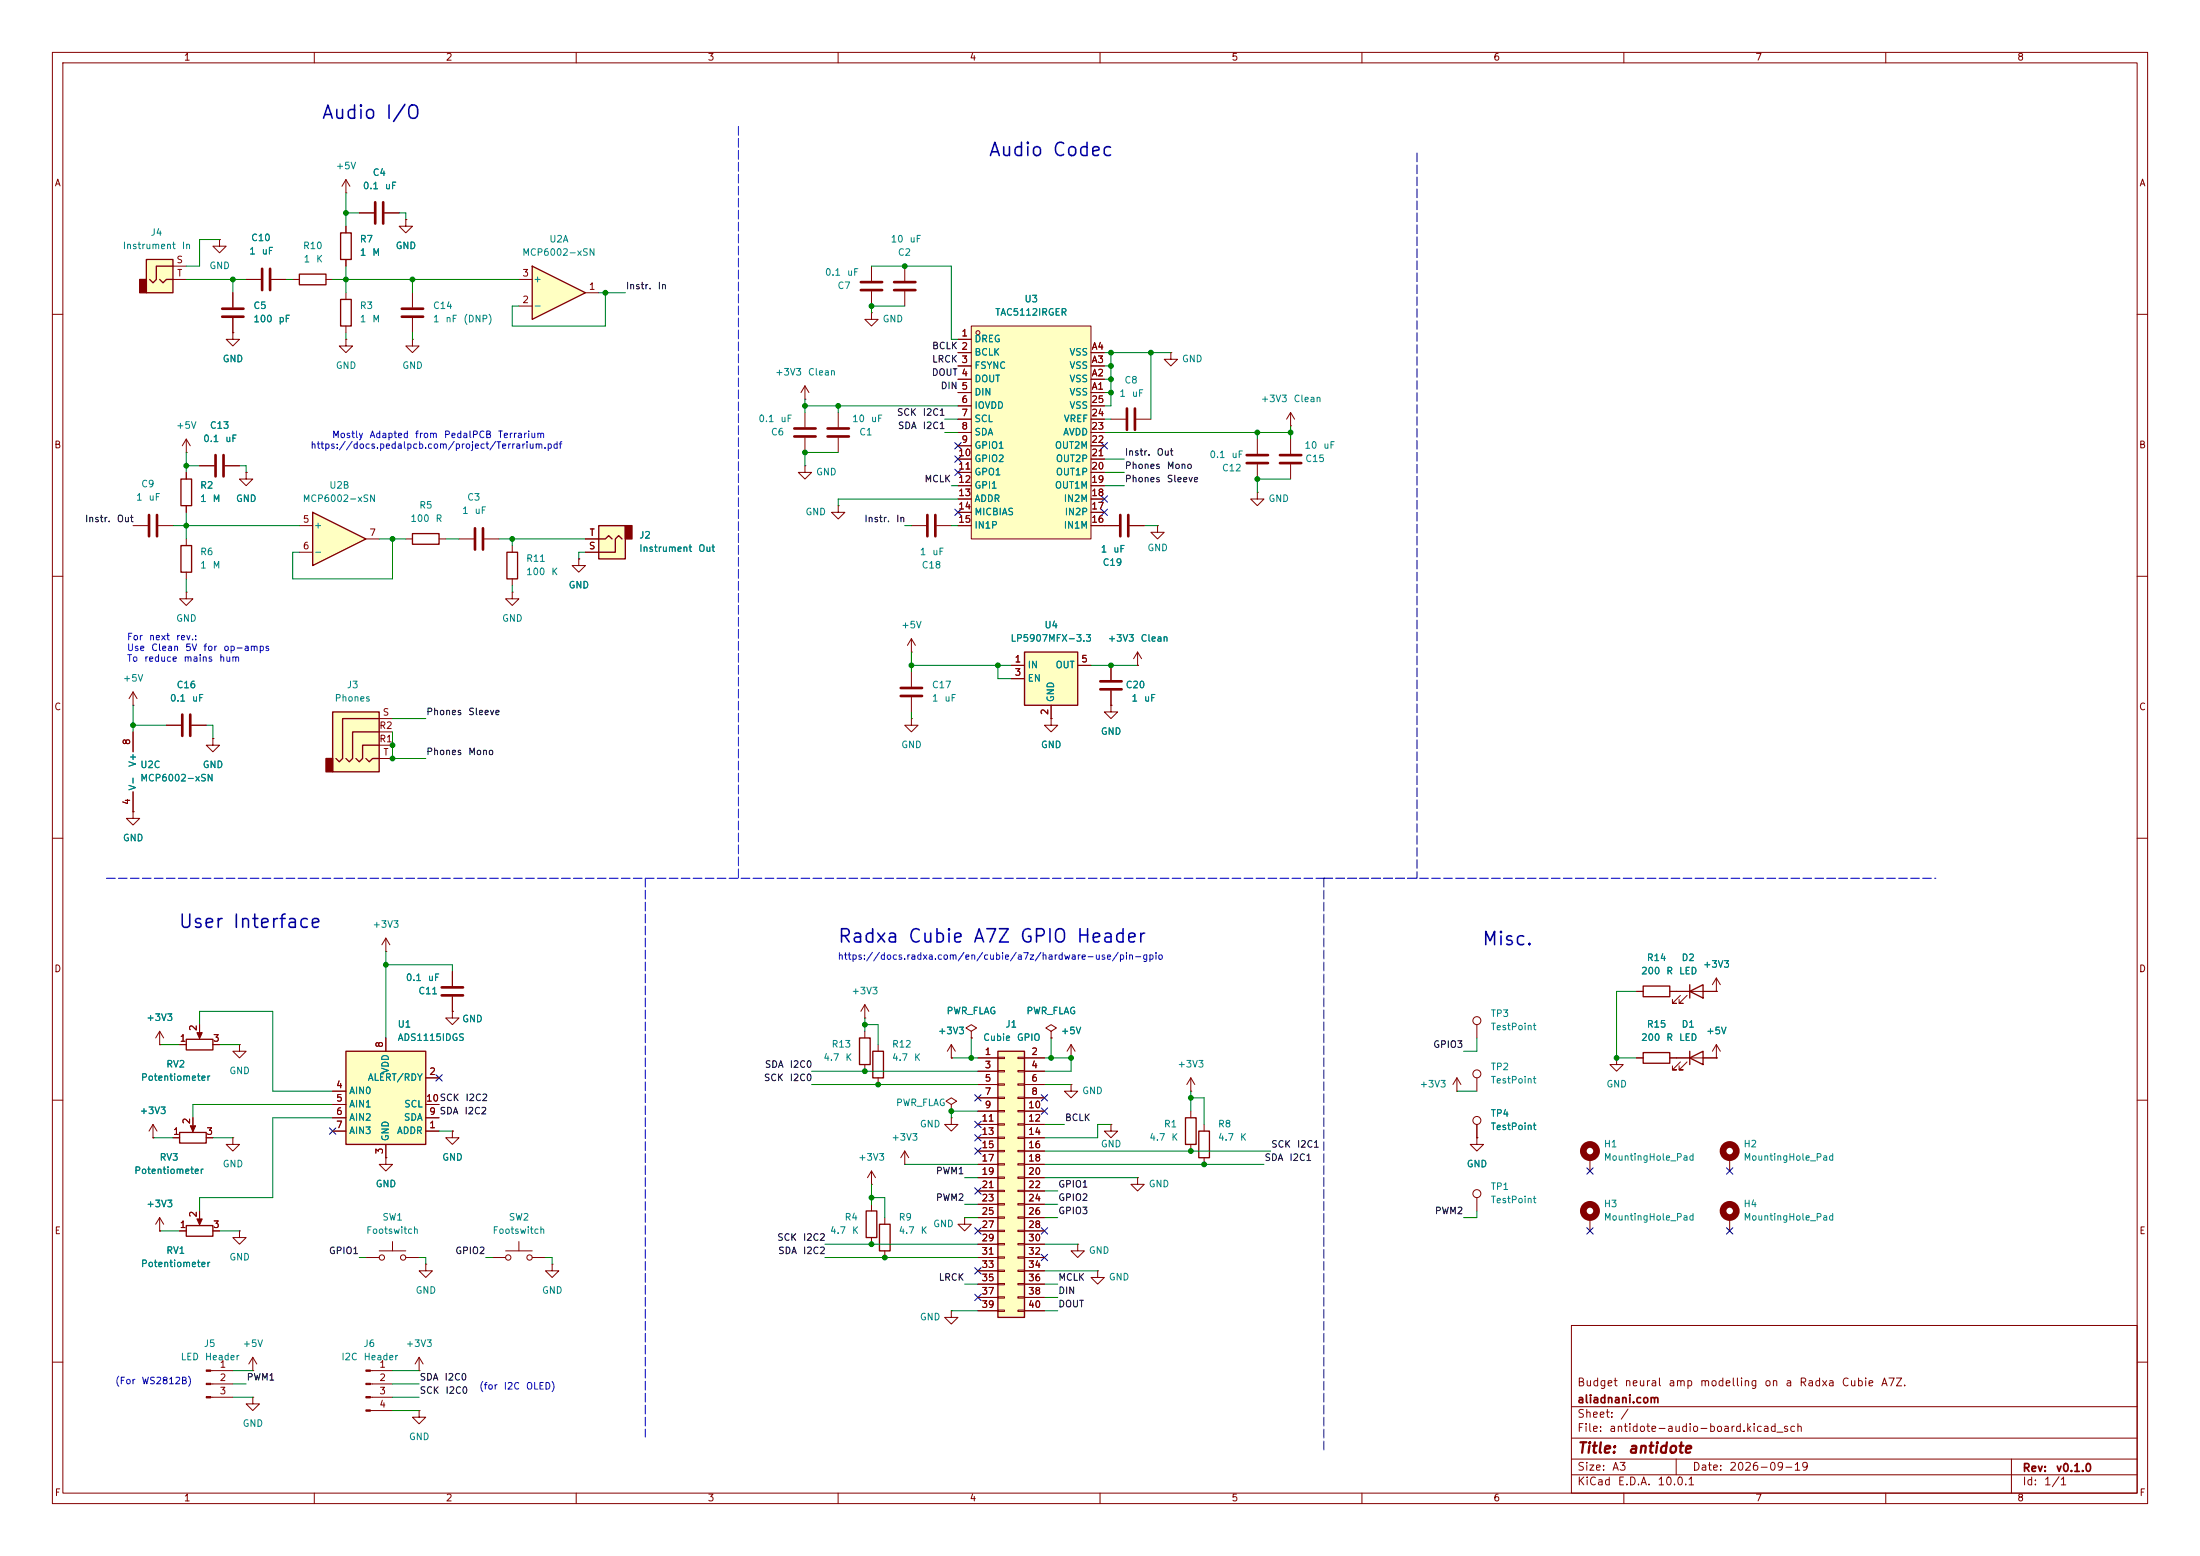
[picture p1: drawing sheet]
<svg xmlns="http://www.w3.org/2000/svg" width="420mm" height="297mm" viewBox="0 0 420 297" stroke-linecap="round" stroke-linejoin="round" font-family="sans-serif">
<g fill="none" stroke="#840000" stroke-width=".19">
<path d="M10 10h400v277h-400zM12 12h396v273h-396zM60 10v2M110 10v2M160 10v2M210 10v2M260 10v2M310 10v2M360 10v2M68.6 40.6h2.8M73.4 40.6h2.8M166.4 59.7v1.3h1.2l-1.2 1.2-1.3-1.2h1.3"/>
<path d="M166.4 59.7h.1M10 60h2M223.5 67.3v1.3h1.3l-1.3 1.3-1.3-1.3h1.3M223.5 67.3h.1M408 60h2M10 110h2M408 110h2M10 160h2M408 160h2M281.9 195.6v2.5M10 210h2M181.6 213.4v1.2h-1.3l1.3 1.3 1.3-1.3h-1.3"/>
<path d="M181.6 213.4h.1M281.9 205.7v2.6M408 210h2M166.4 226.1h.1M166.4 223.5l-.8 1.3M166.4 223.5l.7 1.3M166.4 223.5v2.6M300 253h108v32h-108zM10 260h2M300 278.5h108M300 274.5h108M300 268.5h108"/>
<path d="M320 278.5v3M384 278.5v6.5M408 260h2M60 285v2M110 285v2M160 285v2M210 285v2M260 285v2M300 281.5h108M310 285v2M360 285v2"/>
<circle cx="281.9" cy="194.8" r=".76"/>
<circle cx="281.9" cy="205" r=".76"/>
</g>
<path d="M71.6 38.6v4.1M73.2 38.6v4.1" fill="none" stroke="#840000" stroke-width=".51"/>
<path d="M185.4 62.2h22.9v40.7h-22.9z" fill="#ffffc2"/>
<g fill="none" stroke="#840000" stroke-width=".19">
<path d="M182.9 64.8h2.5M182.9 67.3h2.5M182.9 69.9h2.5M182.9 72.4h2.5M182.9 74.9h2.5M182.9 77.5h2.5M185.4 62.2h22.9v40.7h-22.9zM208.3 67.3h2.5M208.3 69.9h2.5M208.3 72.4h2.5M208.3 74.9h2.5M208.3 77.5h2.5"/>
<path d="M182.9 80h2.5M182.9 82.6h2.5M182.9 85.1h2.5M182.9 87.6h2.5M182.9 90.2h2.5M182.9 92.7h2.5M182.9 95.3h2.5M182.9 97.8h2.5M208.3 80h2.5M208.3 82.6h2.5M208.3 85.1h2.5M208.3 87.6h2.5"/>
<path d="M208.3 90.2h2.5M208.3 92.7h2.5M208.3 95.3h2.5M208.3 97.8h2.5M240 94v1.3h1.3l-1.3 1.2-1.2-1.2h1.2M240 94h.1M182.9 100.3h2.5M208.3 100.3h2.5M181.6 199.4l-.8 1.3M181.6 199.4l.8 1.3M181.6 199.4v2.5M204.5 199.4l-.8 1.3"/>
<path d="M204.5 199.4l.7 1.3M204.5 199.4v2.5M181.6 201.9h.1M204.5 201.9h.1M227.3 208.3h.1M227.3 205.7l-.7 1.3M227.3 205.7l.8 1.3M227.3 205.7v2.6"/>
<circle cx="186.7" cy="63.5" r=".38"/>
</g>
<path d="M190.5 200.7h5.1v50.8h-5.1z" fill="#ffffc2"/>
<path d="M164.1 198.1h2v5.1h-2zM166.6 200.7h2.1v5h-2.1zM190.5 200.7h5.1v50.8h-5.1zM165.4 231.1h2v5.1h-2zM167.9 233.7h2v5.1h-2z" fill="none" stroke="#840000" stroke-width=".25"/>
<g fill="none" stroke="#840000" stroke-width=".19">
<path d="M246.4 78.7v2.6M246.4 78.7l-.8 1.3M246.4 78.7l.7 1.3M212.1 80h2.8M216.9 80h2.8M246.4 81.3h.1M246.4 83.8v2.8M246.4 88.6v2.8M210.8 100.3h2.8M215.6 100.3h2.8M221 100.3v1.3h-1.3l1.3 1.3 1.2-1.3h-1.2M221 100.3h.1"/>
<path d="M25.4 139.7v3.8M212.1 134.6v1.3h1.3l-1.3 1.3-1.3-1.3h1.3M212.1 134.6h.1M212.1 127v2.8M212.1 131.8v2.8M217.2 127h.1M217.2 124.5l-.8 1.2M217.2 124.5l.7 1.2M217.2 124.5v2.5M25.4 154.9v1.3h1.3l-1.3 1.3-1.3-1.3h1.3M25.4 154.9h.1M25.4 151.1v3.8"/>
<path d="M40.6 141v1.2h1.3l-1.3 1.3-1.2-1.3h1.2M40.6 141h.1M73.7 179.1l-.8 1.2M73.7 179.1l.7 1.2M73.7 179.1v2.5M73.7 181.6h.1M86.4 193v1.3h1.2l-1.2 1.3-1.3-1.3h1.3M86.4 193h.1M86.4 185.4v2.8M86.4 190.2v2.8M165.1 194.3h.1M165.1 191.8l-.8 1.2"/>
<path d="M165.1 191.8l.8 1.2M165.1 191.8v2.5M165.1 196.9v1.2M167.6 199.4v1.3M165.1 203.2v1.3M167.6 205.7v1.3M186.7 201.9h3.8M186.7 204.5h3.8M186.7 207h3.8M186.7 209.6h3.8M186.7 212.1h3.8M186.7 214.6h3.8"/>
<path d="M186.7 217.2h3.8M186.7 219.7h3.8M190.5 201.8h1.3v.3h-1.3zM190.5 204.3h1.3v.3h-1.3zM190.5 206.9h1.3v.2h-1.3zM190.5 209.4h1.3v.3h-1.3zM190.5 212h1.3v.2h-1.3zM190.5 214.5h1.3v.3h-1.3zM190.5 217h1.3v.3h-1.3zM190.5 219.6h1.3v.2h-1.3zM194.3 201.8h1.3v.3h-1.3zM194.3 204.3h1.3v.3h-1.3z"/>
<path d="M194.3 206.9h1.3v.2h-1.3zM194.3 209.4h1.3v.3h-1.3zM194.3 212h1.3v.2h-1.3zM194.3 214.5h1.3v.3h-1.3zM194.3 217h1.3v.3h-1.3zM194.3 219.6h1.3v.2h-1.3zM195.6 201.9h3.8M195.6 204.5h3.8M195.6 207h3.8M195.6 209.6h3.8M195.6 212.1h3.8M195.6 214.6h3.8"/>
<path d="M195.6 217.2h3.8M195.6 219.7h3.8M166.4 229.9v1.2M166.4 236.2v1.3M168.9 232.4v1.3M168.9 238.8v1.2M184.1 232.4v1.3h-1.2l1.2 1.2 1.3-1.2h-1.3M184.1 232.4h.1M186.7 222.2h3.8M186.7 224.8h3.8M186.7 227.3h3.8M186.7 229.9h3.8"/>
<path d="M186.7 232.4h3.8M186.7 234.9h3.8M186.7 237.5h3.8M190.5 222.1h1.3v.3h-1.3zM190.5 224.7h1.3v.2h-1.3zM190.5 227.2h1.3v.3h-1.3zM190.5 229.7h1.3v.3h-1.3zM190.5 232.3h1.3v.2h-1.3zM190.5 234.8h1.3v.3h-1.3zM190.5 237.4h1.3v.2h-1.3zM190.5 239.9h1.3v.3h-1.3zM194.3 222.1h1.3v.3h-1.3z"/>
<path d="M194.3 224.7h1.3v.2h-1.3zM194.3 227.2h1.3v.3h-1.3zM194.3 229.7h1.3v.3h-1.3zM194.3 232.3h1.3v.2h-1.3zM194.3 234.8h1.3v.3h-1.3zM194.3 237.4h1.3v.2h-1.3zM194.3 239.9h1.3v.3h-1.3zM195.6 222.2h3.8M195.6 224.8h3.8M195.6 227.3h3.8M195.6 229.9h3.8M195.6 232.4h3.8"/>
<path d="M195.6 234.9h3.8M195.6 237.5h3.8M105.4 241.3v1.3h1.3l-1.3 1.2-1.3-1.2h1.3M105.4 241.3h.1M181.6 250.2v1.3h-1.3l1.3 1.2 1.3-1.2h-1.3M181.6 250.2h.1M186.7 240h3.8M186.7 242.6h3.8M186.7 245.1h3.8M186.7 247.6h3.8M186.7 250.2h3.8M190.5 242.4h1.3v.3h-1.3z"/>
<path d="M190.5 245h1.3v.2h-1.3zM190.5 247.5h1.3v.3h-1.3zM190.5 250.1h1.3v.2h-1.3zM194.3 242.4h1.3v.3h-1.3zM194.3 245h1.3v.2h-1.3zM194.3 247.5h1.3v.3h-1.3zM194.3 250.1h1.3v.2h-1.3zM195.6 240h3.8M195.6 242.6h3.8M195.6 245.1h3.8M195.6 247.6h3.8M195.6 250.2h3.8"/>
</g>
<path d="M215.1 78v4M216.7 78v4M213.9 98.3v4.1M215.4 98.3v4.1M244.3 88.4h4.1M244.3 86.9h4.1M210.1 130h4M210.1 131.6h4M84.3 190h4.1M84.3 188.5h4.1" fill="none" stroke="#840000" stroke-width=".51"/>
<path d="M66 200.7h15.3v17.7h-15.3z" fill="#ffffc2"/>
<path d="M35.6 198.4h5v2h-5zM34.3 216.2h5.1v2h-5.1zM66 200.7h15.3v17.7h-15.3zM35.6 233.9h5v2.1h-5z" fill="none" stroke="#840000" stroke-width=".25"/>
<g fill="none" stroke="#840000" stroke-width=".19">
<path d="M66 36.8h.1M66 34.3l-.7 1.3M66 34.3l.8 1.3M66 34.3v2.5M166.4 50.8v2.8M166.4 55.6v2.8M172.7 50.8v2.8M172.7 55.6v2.8M153.7 76.2h.1M153.7 73.7l-.8 1.2M153.7 73.7l.7 1.2M153.7 73.7v2.5"/>
<path d="M153.7 78.7v2.8M160 78.7v2.8M153.7 88.9v1.3h1.2l-1.2 1.2-1.3-1.2h1.3M153.7 88.9h.1M153.7 83.6v2.8M160 96.5v1.3h1.3l-1.3 1.3-1.3-1.3h1.3M160 96.5h.1M160 83.6v2.8M30.5 199.4h.1M30.5 196.9l-.8 1.2M30.5 196.9l.7 1.2M30.5 196.9v2.5"/>
<path d="M34.3 199.4h1.3M38.1 195.6v2.3M40.6 199.4h1.3M45.7 199.4v1.3h1.3l-1.3 1.2-1.3-1.2h1.3M45.7 199.4h.1M73.7 198.1v2.6M29.2 217.2h.1M29.2 214.6l-.8 1.3M29.2 214.6l.8 1.3M29.2 214.6v2.6M33 217.2h1.3M36.8 213.4v2.2"/>
<path d="M39.4 217.2h1.2M44.4 217.2v1.2h1.3l-1.3 1.3-1.2-1.3h1.2M44.4 217.2h.1M63.5 215.9h2.5M63.5 208.3h2.5M63.5 210.8h2.5M63.5 213.4h2.5M73.7 218.4v2.6M81.3 215.9h2.5M81.3 205.7h2.5M81.3 210.8h2.5M81.3 213.4h2.5"/>
<path d="M86.4 215.9v1.3h1.2l-1.2 1.2-1.3-1.2h1.3M86.4 215.9h.1M181.6 210.8l1-.6-1-.6-1 .6 1 .6v1.3M181.6 212.1h.1M308.6 201.9v1.3h1.3l-1.3 1.3-1.3-1.3h1.3M308.6 201.9h.1M30.5 234.9h.1M30.5 232.4v2.5M30.5 232.4l-.8 1.3M30.5 232.4l.7 1.3M34.3 234.9h1.3M38.1 231.1v2.3"/>
<path d="M40.6 234.9h1.3M45.7 234.9v1.3h1.3l-1.3 1.3-1.3-1.3h1.3M45.7 234.9h.1M72.4 238.8h5.1M73.7 221v1.2h1.2l-1.2 1.3-1.3-1.3h1.3M73.7 221h.1M74.9 237v1.8M96.5 238.8h5.1M99.1 237v1.8M48.3 259.1l-.8 1.2M48.3 259.1l.7 1.2M48.3 259.1v2.5"/>
<path d="M69.8 240h2.6M77.5 240h2.5M80 259.1l-.8 1.2M80 259.1l.8 1.2M80 259.1v2.5M81.3 241.3v1.3h1.2l-1.2 1.2-1.3-1.2h1.3M81.3 241.3h.1M94 240h2.5M101.6 240h2.5M40.2 261.6h4.2M40.2 264.2h4.2M40.2 266.7h4.2"/>
<path d="M48.3 261.6h.1M48.3 266.7v1.3h1.2l-1.2 1.2-1.3-1.2h1.3M48.3 266.7h.1M70.7 261.6h4.2M70.7 264.2h4.2M70.7 266.7h4.2M70.7 269.2h4.2M80 261.6h.1M80 269.2v1.3h1.3l-1.3 1.3-1.3-1.3h1.3M80 269.2h.1"/>
<circle cx="72.9" cy="240" r=".51"/>
<circle cx="77" cy="240" r=".51"/>
<circle cx="97" cy="240" r=".51"/>
<circle cx="101.1" cy="240" r=".51"/>
</g>
<g fill="#840000" stroke="#840000" stroke-width=".19">
<path d="M37.6 197.1h1l-.5 1.1z"/>
<path d="M69.8 261.5h.9v.2h-.9z"/>
<path d="M69.8 264h.9v.3h-.9z"/>
<path d="M69.8 266.6h.9v.2h-.9z"/>
<path d="M69.8 269.1h.9v.3h-.9z"/>
<path d="M39.4 261.5h.8v.2h-.8z"/>
<path d="M39.4 264h.8v.3h-.8z"/>
<path d="M39.4 266.6h.8v.2h-.8z"/>
<path d="M36.3 214.9h1l-.5 1.1z"/>
<path d="M37.6 232.7h1l-.5 1.1z"/>
</g>
<path d="M164.3 55.4h4.1M164.3 53.8h4.1M170.7 55.4h4.1M170.7 53.8h4.1M151.6 83.3h4.1M151.6 81.8h4.1M158 83.3h4.1M158 81.8h4.1" fill="none" stroke="#840000" stroke-width=".51"/>
<path d="M114.3 100.3h5.1v6.4h-5.1z" fill="#ffffc2"/>
<path d="M119.4 100.3h1.2v2.6h-1.2z" fill="#840000" stroke="#840000" stroke-width=".25"/>
<path d="M114.3 100.3h5.1v6.4h-5.1zM114.3 102.9h1.3l.6-.7 .6 .7M118.7 102.9l-.6-.7-.6 .7v2.5h-3.2" fill="none" stroke="#840000" stroke-width=".25"/>
<path d="M111.8 105.4h2.5M111.8 102.9h2.5" fill="none" stroke="#840000" stroke-width=".19"/>
<path d="M27.9 49.5h5.1v6.4h-5.1z" fill="#ffffc2"/>
<path d="M26.7 53.3h1.2v2.6h-1.2z" fill="#840000" stroke="#840000" stroke-width=".25"/>
<path d="M27.9 49.5h5.1v6.4h-5.1zM30.5 53.3l.6 .7 .6-.7h1.3M33 50.8h-3.2v2.5l-.6 .7-.6-.7M57.1 52.3h5.1v2.1h-5.1z" fill="none" stroke="#840000" stroke-width=".25"/>
<path d="M33 50.8h2.6M33 53.3h2.6M55.9 53.3h1.2M62.2 53.3h1.3" fill="none" stroke="#840000" stroke-width=".19"/>
<path d="M63.5 135.9h8.9v11.4h-8.9z" fill="#ffffc2"/>
<path d="M62.2 144.8h1.3v2.5h-1.3z" fill="#840000" stroke="#840000" stroke-width=".25"/>
<path d="M65 44.5h2.1v5h-2.1zM65 57.2h2.1v5h-2.1zM78.7 101.9h5.1v2h-5.1zM63.5 135.9h8.9v11.4h-8.9zM72.4 137.2h-7v7.6l-.6 .6-.7-.6M72.4 139.7h-5.1v5.1l-.6 .6-.7-.6M69.8 144.8l.7 .6 .6-.6h1.3M72.4 142.2h-3.2v2.6l-.6 .6-.7-.6" fill="none" stroke="#840000" stroke-width=".25"/>
<g fill="none" stroke="#840000" stroke-width=".19">
<path d="M66 43.2v1.3M66 49.5v1.3M66 55.9v1.3M77.5 41.9v1.3h1.2l-1.2 1.3-1.3-1.3h1.3M77.5 41.9h.1M66 62.2v1.3M77.5 102.9h1.2M83.8 102.9h1.3M87.6 102.9h2.8M92.5 102.9h2.7M72.4 139.7h2.5M72.4 137.2h2.5"/>
<path d="M72.4 142.2h2.5M72.4 144.8h2.5"/>
</g>
<path d="M90.7 100.8v4.1M92.2 100.8v4.1" fill="none" stroke="#840000" stroke-width=".51"/>
<path d="M101.6 50.8l10.2 5.1-10.2 5.1z" fill="#ffffc2"/>
<path d="M101.6 50.8l10.2 5.1-10.2 5.1zM96.8 105.4h2v5.1h-2z" fill="none" stroke="#840000" stroke-width=".25"/>
<g fill="none" stroke="#840000" stroke-width=".19">
<path d="M41.9 45.7v1.3h1.3l-1.3 1.3-1.3-1.3h1.3M41.9 45.7h.1M44.4 55.9v2.8M47 53.3h2.8M51.8 53.3h2.8M78.7 55.9v2.8M99.1 58.4h2.5M99.1 53.3h2.5M111.8 55.9h2.5M44.4 63.5v1.3h1.3l-1.3 1.2-1.2-1.2h1.2M44.4 63.5h.1M44.4 60.7v2.8"/>
<path d="M66 64.8v1.2h1.3l-1.3 1.3-1.2-1.3h1.2M66 64.8h.1M78.7 64.8v1.2h1.3l-1.3 1.3-1.2-1.3h1.2M78.7 64.8h.1M78.7 60.7v2.8M240 83.8v2.8M240 88.6v2.8M97.8 113v1.3h1.3l-1.3 1.3-1.3-1.3h1.3M97.8 113h.1M97.8 104.1v1.3M97.8 110.5v1.3M110.5 106.7v1.3h1.3l-1.3 1.2-1.3-1.2h1.3"/>
<path d="M110.5 106.7h.1M174 100.3h2.8M178.8 100.3h2.8M174 124.5h.1M174 121.9l-.8 1.3M174 121.9l.8 1.3M174 121.9v2.6M174 128.3v2.8M174 133.1v2.8M200.7 137.2v1.2h1.2l-1.2 1.3-1.3-1.3h1.3M200.7 137.2h.1M185.4 196.9l1-.7-1-.6-1 .6 1 .7v1.2"/>
<path d="M185.4 198.1h.1M200.7 196.9l1-.7-1-.6-1.1 .6 1.1 .7v1.2M200.7 198.1h.1M172.7 219.7l-.7 1.3M172.7 219.7l.8 1.3M172.7 219.7v2.5M172.7 222.2h.1M205.7 237.5v1.3h1.3l-1.3 1.2-1.2-1.2h1.2M205.7 237.5h.1M303.5 221v2.5M303.5 232.4v2.5M330.2 221v2.5"/>
<path d="M330.2 232.4v2.5M209.5 242.6v1.2h1.3l-1.3 1.3-1.2-1.3h1.2M209.5 242.6h.1"/>
</g>
<path d="M42.4 58.9h4.1M50 51.3v4.1M51.6 51.3v4.1M76.7 58.9h4.1M42.4 60.5h4.1M76.7 60.5h4.1M177 98.3v4.1M178.6 98.3v4.1M238 88.4h4.1M238 86.9h4.1M172 131.3h4M172 132.8h4" fill="none" stroke="#840000" stroke-width=".51"/>
<g fill="none" stroke="#840000" stroke-width="1.3">
<circle cx="303.5" cy="219.7" r="1.27"/>
<circle cx="330.2" cy="219.7" r="1.27"/>
<circle cx="303.5" cy="231.1" r="1.27"/>
<circle cx="330.2" cy="231.1" r="1.27"/>
</g>
<path d="M195.6 124.5h10.1v10.1h-10.1z" fill="#ffffc2"/>
<path d="M34.5 91.4h2.1v5.1h-2.1zM34.5 104.1h2.1v5.1h-2.1zM195.6 124.5h10.1v10.1h-10.1zM313.7 188.2h5.1v2h-5.1zM322.6 189.2l2.5-1.2v2.5zM322.6 188v2.5M226.3 213.4h2v5h-2zM228.9 215.9h2v5.1h-2zM313.7 200.9h5.1v2h-5.1zM322.6 201.9l2.5-1.2v2.5zM322.6 200.7v2.5" fill="none" stroke="#840000" stroke-width=".25"/>
<g fill="none" stroke="#840000" stroke-width=".19">
<path d="M35.6 86.4h.1M35.6 83.8l-.8 1.3M35.6 83.8l.7 1.3M35.6 83.8v2.6M35.6 90.2v1.2M35.6 96.5v1.3M38.1 88.9h2.8M42.9 88.9h2.8M47 90.2v1.2h1.3l-1.3 1.3-1.3-1.3h1.3M47 90.2h.1M25.4 100.3h2.8M30.2 100.3h2.8"/>
<path d="M35.6 113v1.3h1.2l-1.2 1.3-1.3-1.3h1.3M35.6 113h.1M35.6 102.9v1.2M35.6 109.2v1.3M31.7 138.4h2.8M36.6 138.4h2.8M174 137.2v1.2h1.3l-1.3 1.3-1.3-1.3h1.3M174 137.2h.1M193 127h2.6M193 129.5h2.6M200.7 134.6v2.6M205.7 127h2.6"/>
<path d="M312.4 189.2h1.3M318.8 189.2h8.9M320.8 190l-1.5 1.5h.7h-.7v-.7M322.1 190l-1.6 1.5h.8h-.8v-.7M327.7 189.2h.1M327.7 186.7l-.8 1.3M327.7 186.7l.7 1.3M327.7 186.7v2.5M327.7 199.4v2.5M327.7 199.4l-.8 1.3M327.7 199.4l.7 1.3M204.5 207v1.3h1.2l-1.2 1.3-1.3-1.3h1.3"/>
<path d="M204.5 207h.1M227.3 212.1v1.3M227.3 218.4v1.3M229.9 214.6v1.3M278.1 208.3h.1M278.1 205.7l-.7 1.3M278.1 205.7l.8 1.3M278.1 205.7v2.6M281.9 217.2v1.2h1.3l-1.3 1.3-1.2-1.3h1.2M281.9 217.2h.1M281.9 214.6v2.6M312.4 201.9h1.3"/>
<path d="M318.8 201.9h8.9M320.8 202.7l-1.5 1.5h.7h-.7v-.7M322.1 202.7l-1.6 1.5h.8h-.8v-.7M327.7 201.9h.1M217.2 224.8v1.3h1.2l-1.2 1.2-1.3-1.2h1.3M217.2 224.8h.1M229.9 221v1.2M281.9 228.6v2.5"/>
<circle cx="281.9" cy="213.9" r=".76"/>
<circle cx="281.9" cy="227.8" r=".76"/>
</g>
<path d="M28.4 98.3v4.1M30 98.3v4.1M41.1 86.9v4M42.7 86.9v4M34.8 136.4v4.1M36.3 136.4v4.1" fill="none" stroke="#840000" stroke-width=".51"/>
<path d="M59.7 97.8l10.1 5.1-10.1 5.1z" fill="#ffffc2"/>
<path d="M59.7 97.8l10.1 5.1-10.1 5.1z" fill="none" stroke="#840000" stroke-width=".25"/>
<g fill="none" stroke="#840000" stroke-width=".19">
<path d="M44.4 55.9v2.8M47 53.3h2.8M51.8 53.3h2.8M66 43.2v1.3M66 49.5v1.3M68.6 40.6h2.8M73.4 40.6h2.8M77.5 41.9h.1M44.4 63.5h.1M44.4 60.7v2.8M182.9 64.8h2.5M182.9 67.3h2.5"/>
<path d="M182.9 69.9h2.5M182.9 72.4h2.5M182.9 74.9h2.5M182.9 77.5h2.5M208.3 67.3h2.5M208.3 69.9h2.5M208.3 72.4h2.5M208.3 74.9h2.5M208.3 77.5h2.5M35.6 90.2v1.2M35.6 96.5v1.3M38.1 88.9h2.8"/>
<path d="M42.9 88.9h2.8M47 90.2h.1M182.9 80h2.5M182.9 82.6h2.5M182.9 85.1h2.5M182.9 87.6h2.5M182.9 90.2h2.5M182.9 92.7h2.5M182.9 95.3h2.5M182.9 97.8h2.5M208.3 80h2.5M208.3 82.6h2.5"/>
<path d="M208.3 85.1h2.5M208.3 87.6h2.5M208.3 90.2h2.5M208.3 92.7h2.5M208.3 95.3h2.5M208.3 97.8h2.5M57.1 100.3h2.6M57.1 105.4h2.6M69.8 102.9h2.6M110.5 106.7h.1M111.8 105.4h2.5M111.8 102.9h2.5"/>
<path d="M182.9 100.3h2.5M208.3 100.3h5.3M215.6 100.3h2.8M25.4 134.6h.1M25.4 132.1l-.8 1.3M25.4 132.1l.8 1.3M25.4 132.1v2.5M25.4 139.7v3.8M31.7 138.4h2.8M36.6 138.4h2.8M193 127h2.6M193 129.5h2.6"/>
<path d="M200.7 137.2h.1M200.7 134.6v2.6M205.7 127h2.6M212.1 134.6h.1M212.1 127v2.8M212.1 131.8v2.8M217.2 127h.1M25.4 154.9h.1M25.4 151.1v3.8M40.6 141h.1M30.5 199.4h.1M34.3 199.4h1.3"/>
<path d="M38.1 195.6v1.3M40.6 199.4h1.3M73.7 198.1v2.6M86.4 193h.1M86.4 185.4v2.8M86.4 190.2v2.8M185.4 198.1h.1M200.7 198.1h.1M312.4 189.2h1.3M318.8 189.2h3.8M325.1 189.2h2.6M327.7 189.2h.1"/>
<path d="M29.2 217.2h.1M33 217.2h1.3M36.8 213.4v1.2M39.4 217.2h1.2M63.5 215.9h2.5M63.5 208.3h2.5M63.5 210.8h2.5M63.5 213.4h2.5M73.7 218.4v2.6M81.3 215.9h2.5M81.3 205.7h2.5M81.3 210.8h2.5"/>
<path d="M81.3 213.4h2.5M86.4 215.9h.1M181.6 201.9h.1M186.7 201.9h3.8M186.7 217.2h3.8M186.7 204.5h3.8M186.7 207h3.8M186.7 209.6h3.8M186.7 212.1h3.8M186.7 214.6h3.8M186.7 219.7h3.8M195.6 201.9h3.8"/>
<path d="M195.6 217.2h3.8M195.6 204.5h3.8M195.6 207h3.8M195.6 209.6h3.8M195.6 212.1h3.8M195.6 214.6h3.8M195.6 219.7h3.8M204.5 201.9h.1M212.1 214.6v1.3h1.3l-1.3 1.3-1.3-1.3h1.3M212.1 214.6h.1M281.9 217.2h.1M281.9 214.6v2.6"/>
<path d="M312.4 201.9h1.3M318.8 201.9h3.8M325.1 201.9h2.6M327.7 201.9h.1M30.5 234.9h.1M34.3 234.9h1.3M38.1 231.1v1.3M40.6 234.9h1.3M73.7 221h.1M186.7 234.9h3.8M186.7 222.2h3.8M186.7 224.8h3.8"/>
<path d="M186.7 227.3h3.8M186.7 229.9h3.8M186.7 232.4h3.8M186.7 237.5h3.8M195.6 234.9h3.8M195.6 222.2h3.8M195.6 224.8h3.8M195.6 227.3h3.8M195.6 229.9h3.8M195.6 232.4h3.8M195.6 237.5h3.8M186.7 240h3.8"/>
<path d="M186.7 242.6h3.8M186.7 245.1h3.8M186.7 247.6h3.8M186.7 250.2h3.8M195.6 240h3.8M195.6 242.6h3.8M195.6 245.1h3.8M195.6 247.6h3.8M195.6 250.2h3.8"/>
</g>
<path d="M141 24.1v143.5M270.5 29.2v138.4M20.3 167.6h182.9M123.2 167.6v106.7M203.2 167.6h49.5M252.7 167.6h17.8M252.7 167.6h116.9M252.7 167.6v109.3" fill="none" stroke="#0000c2" stroke-width=".19" stroke-dasharray="1.7 .6"/>
<g fill="none" stroke="#008400" stroke-width=".19">
<path d="M66 36.8v6.4M35.6 53.3h11.4M41.9 45.7h-3.8v5.1h-2.5M44.4 53.3v2.6M54.6 53.3h1.3M63.5 53.3h35.6M66 50.8v5.1M66 40.6h2.6M76.2 40.6h1.3v1.3M78.7 53.3v2.6M114.3 55.9h5.1M115.6 55.9v6.3h-17.8v-3.8h1.3"/>
<path d="M166.4 50.8h15.2v14h1.3M172.7 58.4h-6.3v1.3M66 63.5v1.3M78.7 63.5v1.3M153.7 77.5h29.2M153.7 76.2v2.5M160 77.5v1.2M210.8 67.3h12.7M210.8 74.9h1.3M210.8 69.9h1.3M210.8 72.4h1.3M212.1 67.3v10.2h-1.3"/>
<path d="M219.7 67.3v12.7M35.6 86.4v3.8M35.6 97.8v5.1M35.6 88.9h2.5M45.7 88.9h1.3v1.3M160 86.4h-6.3v2.5M180.3 82.6h2.6M180.3 80h2.6M181.6 92.7h1.3M182.9 95.3h-22.9v1.2M210.8 82.6h35.6M210.8 92.7h3.8"/>
<path d="M210.8 90.2h3.8M210.8 80h1.3M210.8 87.6h3.8M240 82.6v1.2M246.4 81.3v2.5M246.4 91.4h-6.4v2.6M33 100.3h24.1M35.6 110.5v2.5M72.4 102.9h5.1M74.9 102.9v7.6h-19v-5.1h1.2M85.1 102.9h2.5M95.2 102.9h16.6"/>
<path d="M97.8 102.9v1.2M97.8 111.8v1.2M111.8 105.4h-1.3v1.3M172.7 100.3h1.3M181.6 100.3h1.3M218.4 100.3h2.6M25.4 134.6v5.1M25.4 138.4h6.3M39.4 138.4h1.2v2.6M74.9 139.7v5.1h6.4M74.9 137.2h6.4M174 127h19"/>
<path d="M174 124.5v3.8M174 135.9v1.3M190.5 127v2.5h2.5M208.3 127h8.9M30.5 199.4h3.8M38.1 195.6v-2.6h14v15.3h11.4M41.9 199.4h3.8M73.7 184.2h12.7v1.2M73.7 181.6v16.5M165.1 195.6h2.5v3.8M165.1 194.3v2.6M185.4 198.1v3.8"/>
<path d="M200.7 198.1v3.8M281.9 198.1v2.6h-2.5M312.4 189.2h-3.8v12.7h3.8M29.2 217.2h3.8M40.6 217.2h3.8M63.5 213.4h-11.4v15.2h-14v2.5M63.5 210.8h-26.7v2.6M83.8 215.9h2.6M154.9 204.5h31.8M154.9 207h31.8M181.6 201.9h5.1M186.7 212.1h-5.1v1.3"/>
<path d="M199.4 201.9h5.1v2.6h-5.1M199.4 219.7h43.2M199.4 207h5.1M199.4 214.6h3.8M212.1 214.6h-2.6v2.6h-10.1M227.3 209.6h2.6v5M227.3 208.3v3.8M278.1 208.3h3.8M30.5 234.9h3.8M41.9 234.9h3.8M157.5 237.5h29.2M166.4 226.1v3.8"/>
<path d="M166.4 228.6h2.5v3.8M172.7 222.2h14M184.1 229.9h2.6M184.1 232.4h2.6M184.1 224.8h2.6M199.4 229.9h2.5M199.4 222.2h41.9M199.4 232.4h2.5M199.4 237.5h6.3M199.4 227.3h2.5M199.4 224.8h17.8M281.9 231.1v1.3h-2.5"/>
<path d="M68.6 240h1.2M80 240h1.3v1.3M92.7 240h1.3M104.1 240h1.3v1.3M157.5 240h29.2M181.6 250.2h5.1M184.1 245.1h2.6M199.4 245.1h2.5M199.4 247.6h2.5M199.4 250.2h2.5M199.4 242.6h10.1M44.4 264.2h2.6"/>
<path d="M44.4 266.7h3.9M44.4 261.6h3.9M74.9 264.2h5.1M74.9 266.7h5.1M74.9 261.6h5.1M74.9 269.2h5.1"/>
</g>
<g fill="none" stroke="#000084" stroke-width=".19">
<path d="M182.3 97.2l1.2 1.2M182.3 84.5l1.2 1.2M182.3 87l1.2 1.2M182.3 89.6l1.2 1.2M183.5 97.2l-1.2 1.2M183.5 84.5l-1.2 1.2M183.5 87l-1.2 1.2M183.5 89.6l-1.2 1.2M210.2 97.2l1.2 1.2M210.2 84.5l1.2 1.2M210.2 94.6l1.2 1.3M211.4 97.2l-1.2 1.2"/>
<path d="M211.4 84.5l-1.2 1.2M211.4 94.6l-1.2 1.3M62.9 215.3l1.2 1.2M64.1 215.3l-1.2 1.2M83.2 205.1l1.2 1.2M84.4 205.1l-1.2 1.2M186.1 219.1l1.2 1.2M186.1 216.6l1.2 1.2M186.1 214l1.2 1.2M186.1 208.9l1.2 1.3M187.3 219.1l-1.2 1.2M187.3 216.6l-1.2 1.2"/>
<path d="M187.3 214l-1.2 1.2M187.3 208.9l-1.2 1.3M198.8 211.5l1.2 1.2M198.8 208.9l1.2 1.3M200 211.5l-1.2 1.2M200 208.9l-1.2 1.3M186.1 234.3l1.2 1.3M186.1 226.7l1.2 1.2M187.3 234.3l-1.2 1.3M187.3 226.7l-1.2 1.2M198.8 239.4l1.2 1.2M198.8 234.3l1.2 1.3"/>
<path d="M200 234.3l-1.2 1.3M200 239.4l-1.2 1.2M302.9 222.9l1.2 1.2M302.9 234.3l1.2 1.3M304.1 222.9l-1.2 1.2M304.1 234.3l-1.2 1.3M329.6 234.3l1.2 1.3M329.6 222.9l1.2 1.2M330.8 234.3l-1.2 1.3M330.8 222.9l-1.2 1.2M186.1 247l1.2 1.3M186.1 242l1.2 1.2"/>
<path d="M187.3 247l-1.2 1.3M187.3 242l-1.2 1.2"/>
</g>
<g fill="#008400" stroke="#008400" stroke-width=".19">
<circle cx="246.4" cy="82.6" r=".46"/>
<circle cx="219.7" cy="67.3" r=".46"/>
<circle cx="240" cy="82.6" r=".46"/>
<circle cx="240" cy="91.4" r=".46"/>
<circle cx="212.1" cy="69.9" r=".46"/>
<circle cx="165.1" cy="195.6" r=".46"/>
<circle cx="166.4" cy="228.6" r=".46"/>
<circle cx="166.4" cy="237.5" r=".46"/>
<circle cx="168.9" cy="240" r=".46"/>
<circle cx="181.6" cy="212.1" r=".46"/>
<circle cx="167.6" cy="207" r=".46"/>
<circle cx="185.4" cy="201.9" r=".46"/>
<circle cx="165.1" cy="204.5" r=".46"/>
<circle cx="227.3" cy="209.6" r=".46"/>
<circle cx="308.6" cy="201.9" r=".46"/>
<circle cx="204.5" cy="201.9" r=".46"/>
<circle cx="200.7" cy="201.9" r=".46"/>
<circle cx="227.3" cy="219.7" r=".46"/>
<circle cx="229.9" cy="222.2" r=".46"/>
<circle cx="78.7" cy="53.3" r=".46"/>
<circle cx="97.8" cy="102.9" r=".46"/>
<circle cx="115.6" cy="55.9" r=".46"/>
<circle cx="66" cy="53.3" r=".46"/>
<circle cx="66" cy="40.6" r=".46"/>
<circle cx="44.4" cy="53.3" r=".46"/>
<circle cx="174" cy="127" r=".46"/>
<circle cx="190.5" cy="127" r=".46"/>
<circle cx="212.1" cy="127" r=".46"/>
<circle cx="212.1" cy="74.9" r=".46"/>
<circle cx="25.4" cy="138.4" r=".46"/>
<circle cx="74.9" cy="102.9" r=".46"/>
<circle cx="35.6" cy="88.9" r=".46"/>
<circle cx="35.6" cy="100.3" r=".46"/>
<circle cx="160" cy="77.5" r=".46"/>
<circle cx="153.7" cy="86.4" r=".46"/>
<circle cx="153.7" cy="77.5" r=".46"/>
<circle cx="172.7" cy="50.8" r=".46"/>
<circle cx="212.1" cy="67.3" r=".46"/>
<circle cx="166.4" cy="58.4" r=".46"/>
<circle cx="212.1" cy="72.4" r=".46"/>
<circle cx="74.9" cy="144.8" r=".46"/>
<circle cx="74.9" cy="142.2" r=".46"/>
<circle cx="73.7" cy="184.2" r=".46"/>
</g>
<g font-size="2.5" fill="#0000c2">
<text x="61.3" y="23.3">Audio I/O</text>
<text x="188.6" y="30.5">Audio Codec</text>
<text x="33.9" y="177.8">User Interface</text>
<text x="159.8" y="180.6">Radxa Cubie A7Z GPIO Header</text>
<text x="282.8" y="181.1">Misc.</text>
</g>
<g font-size="2" fill="#840000">
<text x="301" y="277.9">Title:</text>
<text x="310.6" y="277.9">antidote</text>
</g>
<g font-size="1.5" fill="#840000">
<text x="301" y="268.2">aliadnani.com</text>
<text x="301" y="265">Budget</text>
<text x="310" y="265">neural</text>
<text x="318.4" y="265">amp</text>
<text x="324.4" y="265">modelling</text>
<text x="336.7" y="265">on</text>
<text x="340.7" y="265">a</text>
<text x="343.4" y="265">Radxa</text>
<text x="351.4" y="265">Cubie</text>
<text x="359" y="265">A7Z.</text>
<text x="301" y="273.7">File:</text>
<text x="301" y="271">Sheet:</text>
<text x="307.1" y="273.7">antidote-audio-board.kicad_sch</text>
<text x="309.2" y="271">/</text>
<text x="301" y="281.1">Size:</text>
<text x="307.6" y="281.1">A3</text>
<text x="323" y="281.1">Date:</text>
<text x="330" y="281.1">2026-09-19</text>
<text x="386" y="281.3">Rev:</text>
<text x="392.4" y="281.3">v0.1.0</text>
<text x="301" y="283.9">KiCad</text>
<text x="308.7" y="283.9">E.D.A.</text>
<text x="316.3" y="283.9">10.0.1</text>
<text x="386" y="283.9">Id:</text>
<text x="390.1" y="283.9">1/1</text>
</g>
<g font-size="1.3" fill="#840000">
<text x="35" y="11.9">1</text>
<text x="85" y="11.9">2</text>
<text x="135" y="11.9">3</text>
<text x="185" y="11.9">4</text>
<text x="235" y="11.9">5</text>
<text x="285" y="11.9">6</text>
<text x="335" y="11.9">7</text>
<text x="385" y="11.9">8</text>
<text x="10.3" y="35.9">A</text>
<text x="408.3" y="35.9">A</text>
<text x="33.6" y="50.5">S</text>
<text x="33.7" y="53.1">T</text>
<text x="99.6" y="53.1">3</text>
<text x="99.6" y="58.2">2</text>
<text x="112.3" y="55.6">1</text>
<text x="183.4" y="64.5">1</text>
<text x="183.4" y="67.1">2</text>
<text x="183.4" y="69.6">3</text>
<text x="208.3" y="69.6">A3</text>
<text x="208.3" y="67.1">A4</text>
<text x="183.4" y="77.2">6</text>
<text x="183.4" y="72.1">4</text>
<text x="183.4" y="74.7">5</text>
<text x="208.2" y="77.2">25</text>
<text x="208.3" y="74.7">A1</text>
<text x="208.3" y="72.1">A2</text>
<text x="183.4" y="79.8">7</text>
<text x="183.4" y="82.3">8</text>
<text x="208.2" y="82.3">23</text>
<text x="208.2" y="79.8">24</text>
<text x="10.3" y="85.9">B</text>
<text x="182.8" y="87.4">10</text>
<text x="182.8" y="89.9">11</text>
<text x="183.4" y="84.8">9</text>
<text x="208.2" y="89.9">20</text>
<text x="208.2" y="87.4">21</text>
<text x="208.2" y="84.8">22</text>
<text x="408.2" y="85.9">B</text>
<text x="182.8" y="92.5">12</text>
<text x="182.8" y="95">13</text>
<text x="208.2" y="95">18</text>
<text x="208.2" y="92.5">19</text>
<text x="57.7" y="100.1">5</text>
<text x="182.8" y="97.5">14</text>
<text x="182.8" y="100.1">15</text>
<text x="208.2" y="100.1">16</text>
<text x="208.2" y="97.5">17</text>
<text x="57.7" y="105.2">6</text>
<text x="70.4" y="102.6">7</text>
<text x="112.3" y="105.2">S</text>
<text x="112.4" y="102.6">T</text>
<text x="193.6" y="126.7">1</text>
<text x="193.6" y="129.3">3</text>
<text x="206.3" y="126.7">5</text>
<text x="10.3" y="135.9">C</text>
<text x="73" y="136.9">S</text>
<text x="200.4" y="136.6" transform="rotate(-90 200.4 136.6)">2</text>
<text x="408.2" y="135.9">C</text>
<text x="25.1" y="142.3" transform="rotate(-90 25.1 142.3)">8</text>
<text x="72.3" y="142">R1</text>
<text x="72.3" y="139.4">R2</text>
<text x="73.1" y="144.5">T</text>
<text x="25.1" y="153.7" transform="rotate(-90 25.1 153.7)">4</text>
<text x="10.3" y="185.9">D</text>
<text x="408.2" y="185.9">D</text>
<text x="37.8" y="196.9" transform="rotate(-90 37.8 196.9)">2</text>
<text x="34.2" y="199.1">1</text>
<text x="40.6" y="199.1">3</text>
<text x="73.4" y="200.1" transform="rotate(-90 73.4 200.1)">8</text>
<text x="187.9" y="201.7">1</text>
<text x="196.8" y="201.7">2</text>
<text x="64.1" y="208">4</text>
<text x="81.8" y="205.5">2</text>
<text x="187.9" y="204.2">3</text>
<text x="187.9" y="206.8">5</text>
<text x="187.9" y="209.3">7</text>
<text x="196.8" y="204.2">4</text>
<text x="196.8" y="206.8">6</text>
<text x="196.8" y="209.3">8</text>
<text x="36.6" y="214.7" transform="rotate(-90 36.6 214.7)">2</text>
<text x="64.1" y="210.6">5</text>
<text x="64.1" y="213.1">6</text>
<text x="64.1" y="215.6">7</text>
<text x="81.2" y="210.6">10SCK</text>
<text x="81.2" y="210.6">10</text>
<text x="81.8" y="215.6">1</text>
<text x="81.8" y="213.1">9 SDA</text>
<text x="81.8" y="213.1">9</text>
<text x="187.3" y="214.4">11</text>
<text x="187.9" y="211.8">9</text>
<text x="196.2" y="211.8">10</text>
<text x="196.2" y="214.4">12</text>
<text x="32.9" y="216.9">1</text>
<text x="39.3" y="216.9">3</text>
<text x="73.4" y="220.4" transform="rotate(-90 73.4 220.4)">3</text>
<text x="187.3" y="216.9">13</text>
<text x="187.3" y="219.5">15</text>
<text x="187.3" y="222">17</text>
<text x="196.2" y="216.9">14</text>
<text x="196.2" y="219.5">16</text>
<text x="196.2" y="222">18</text>
<text x="187.3" y="224.5">19</text>
<text x="187.3" y="227.1">21</text>
<text x="196.2" y="224.5">20</text>
<text x="196.2" y="227.1">22</text>
<text x="37.8" y="232.5" transform="rotate(-90 37.8 232.5)">2</text>
<text x="187.3" y="229.6">23</text>
<text x="187.3" y="232.2">25</text>
<text x="196.2" y="229.6">24</text>
<text x="196.2" y="232.2">26</text>
<text x="10.3" y="235.9">E</text>
<text x="34.2" y="234.7">1</text>
<text x="40.6" y="234.7">3</text>
<text x="187.3" y="234.7">27</text>
<text x="187.3" y="237.2">29</text>
<text x="187.3" y="239.8">31</text>
<text x="196.2" y="234.7">28</text>
<text x="196.2" y="237.2">30</text>
<text x="196.2" y="239.8">32</text>
<text x="408.3" y="235.9">E</text>
<text x="187.3" y="242.3">33</text>
<text x="187.3" y="244.9">35</text>
<text x="196.2" y="242.3">34</text>
<text x="196.2" y="244.9">36</text>
<text x="187.3" y="247.4">37</text>
<text x="187.3" y="249.9">39</text>
<text x="196.2" y="247.4">38</text>
<text x="196.2" y="249.9">40</text>
<text x="41.8" y="261.4">1</text>
<text x="41.8" y="263.9">2</text>
<text x="72.3" y="261.4">1</text>
<text x="72.3" y="263.9">2</text>
<text x="41.8" y="266.4">3</text>
<text x="72.3" y="266.4">3</text>
<text x="72.3" y="269">4</text>
<text x="10.3" y="285.9">F</text>
<text x="35" y="286.9">1</text>
<text x="85" y="286.9">2</text>
<text x="135" y="286.9">3</text>
<text x="185" y="286.9">4</text>
<text x="235" y="286.9">5</text>
<text x="285" y="286.9">6</text>
<text x="335" y="286.9">7</text>
<text x="385" y="286.9">8</text>
<text x="408.3" y="285.9">F</text>
</g>
<g font-size="1.3" fill="#008484">
<text x="64" y="32.6">+5V</text>
<text x="71" y="33.9">C4</text>
<text x="69.2" y="36.4">0.1</text>
<text x="73.4" y="36.4">uF</text>
<text x="23.3" y="47.9">Instrument</text>
<text x="28.7" y="45.3">J4</text>
<text x="34.6" y="47.9">In</text>
<text x="47.8" y="46.3">C10</text>
<text x="57.7" y="47.9">R10</text>
<text x="68.6" y="46.6">R7</text>
<text x="75.4" y="47.9">GND</text>
<text x="104.8" y="46.6">U2A</text>
<text x="169.9" y="46.6">10</text>
<text x="173.5" y="46.6">uF</text>
<text x="39.9" y="51.7">GND</text>
<text x="47.5" y="48.9">1</text>
<text x="49.9" y="48.9">uF</text>
<text x="57.9" y="50.4">1</text>
<text x="60.2" y="50.4">K</text>
<text x="68.6" y="49.1">1</text>
<text x="71" y="49.1">M</text>
<text x="99.6" y="49.1">MCP6002-xSN</text>
<text x="157.4" y="52.9">0.1</text>
<text x="161.6" y="52.9">uF</text>
<text x="171.3" y="49.1">C2</text>
<text x="48.3" y="59.3">C5</text>
<text x="68.6" y="59.3">R3</text>
<text x="82.6" y="59.3">C14</text>
<text x="101.7" y="59.3">-</text>
<text x="101.7" y="54.2">+</text>
<text x="159.8" y="55.5">C7</text>
<text x="195.5" y="58">U3</text>
<text x="48.3" y="61.8">100</text>
<text x="53.1" y="61.8">pF</text>
<text x="68.6" y="61.8">1</text>
<text x="71" y="61.8">M</text>
<text x="82.6" y="61.8">1</text>
<text x="84.9" y="61.8">nF</text>
<text x="88.3" y="61.8">(DNP)</text>
<text x="168.4" y="61.8">GND</text>
<text x="185.9" y="65.6">DREG</text>
<text x="189.9" y="60.6">TAC5112IRGER</text>
<text x="42.4" y="69.4">GND</text>
<text x="64" y="70.7">GND</text>
<text x="76.7" y="70.7">GND</text>
<text x="147.9" y="72">+3V3</text>
<text x="154.1" y="72">Clean</text>
<text x="185.9" y="68.2">BCLK</text>
<text x="185.9" y="70.7">FSYNC</text>
<text x="204.1" y="70.7">VSS</text>
<text x="204.1" y="68.2">VSS</text>
<text x="225.5" y="69.4">GND</text>
<text x="185.9" y="73.3">DOUT</text>
<text x="185.9" y="75.8">DIN</text>
<text x="204.1" y="75.8">VSS</text>
<text x="204.1" y="73.3">VSS</text>
<text x="213.6" y="76">1</text>
<text x="214.6" y="73.5">C8</text>
<text x="216" y="76">uF</text>
<text x="240.6" y="77.1">+3V3</text>
<text x="246.8" y="77.1">Clean</text>
<text x="33.5" y="82.1">+5V</text>
<text x="40" y="82.1">C13</text>
<text x="144.7" y="80.9">0.1</text>
<text x="147.1" y="83.4">C6</text>
<text x="148.9" y="80.9">uF</text>
<text x="162.6" y="80.9">10</text>
<text x="163.9" y="83.4">C1</text>
<text x="166.2" y="80.9">uF</text>
<text x="185.9" y="78.3">IOVDD</text>
<text x="185.9" y="80.9">SCL</text>
<text x="185.9" y="83.4">SDA</text>
<text x="202.9" y="83.4">AVDD</text>
<text x="203" y="80.9">VREF</text>
<text x="204.1" y="78.3">VSS</text>
<text x="38.7" y="84.7">0.1</text>
<text x="42.9" y="84.7">uF</text>
<text x="185.9" y="86">GPIO1</text>
<text x="185.9" y="88.5">GPIO2</text>
<text x="201.3" y="86">OUT2M</text>
<text x="201.5" y="88.5">OUT2P</text>
<text x="230.8" y="87.7">0.1</text>
<text x="235" y="87.7">uF</text>
<text x="248.9" y="86">10</text>
<text x="249.1" y="88.5">C15</text>
<text x="252.5" y="86">uF</text>
<text x="25.9" y="95.9">1</text>
<text x="26.9" y="93.3">C9</text>
<text x="28.3" y="95.9">uF</text>
<text x="38.1" y="93.6">R2</text>
<text x="62.8" y="93.6">U2B</text>
<text x="89.1" y="95.9">C3</text>
<text x="155.7" y="91">GND</text>
<text x="185.9" y="91">GPO1</text>
<text x="185.9" y="93.6">GPI1</text>
<text x="201.3" y="93.6">OUT1M</text>
<text x="201.5" y="91">OUT1P</text>
<text x="233.2" y="90.3">C12</text>
<text x="38.1" y="96.1">1</text>
<text x="40.5" y="96.1">M</text>
<text x="45" y="96.1">GND</text>
<text x="57.7" y="96.1">MCP6002-xSN</text>
<text x="59.8" y="101.2">+</text>
<text x="78.2" y="99.9">100</text>
<text x="79.9" y="97.4">R5</text>
<text x="83" y="99.9">R</text>
<text x="88.1" y="98.4">1</text>
<text x="90.5" y="98.4">uF</text>
<text x="153.7" y="98.7">GND</text>
<text x="185.9" y="96.1">ADDR</text>
<text x="185.9" y="98.7">MICBIAS</text>
<text x="185.9" y="101.2">IN1P</text>
<text x="203" y="101.2">IN1M</text>
<text x="203" y="96.1">IN2M</text>
<text x="203.2" y="98.7">IN2P</text>
<text x="242.1" y="96.1">GND</text>
<text x="38.1" y="106.3">R6</text>
<text x="59.8" y="106.3">-</text>
<text x="100.3" y="107.5">R11</text>
<text x="121.9" y="103.1">J2</text>
<text x="121.9" y="105.6">Instrument</text>
<text x="133.2" y="105.6">Out</text>
<text x="175.5" y="106.3">1</text>
<text x="177.9" y="106.3">uF</text>
<text x="210" y="105.8">1</text>
<text x="212.4" y="105.8">uF</text>
<text x="218.9" y="105.5">GND</text>
<text x="38.1" y="108.8">1</text>
<text x="40.5" y="108.8">M</text>
<text x="100.3" y="110.1">100</text>
<text x="105.1" y="110.1">K</text>
<text x="108.5" y="112.6">GND</text>
<text x="175.9" y="108.8">C18</text>
<text x="210.4" y="108.3">C19</text>
<text x="33.5" y="119">GND</text>
<text x="95.8" y="119">GND</text>
<text x="172" y="120.2">+5V</text>
<text x="192.8" y="122.8">LP5907MFX-3.3</text>
<text x="199.3" y="120.2">U4</text>
<text x="211.4" y="122.8">+3V3</text>
<text x="217.6" y="122.8">Clean</text>
<text x="23.4" y="130.4">+5V</text>
<text x="33.6" y="131.7">C16</text>
<text x="66.1" y="131.7">J3</text>
<text x="177.8" y="131.7">C17</text>
<text x="196.1" y="127.9">IN</text>
<text x="196.1" y="130.4">EN</text>
<text x="201.4" y="127.9">OUT</text>
<text x="214.8" y="131.7">C20</text>
<text x="32.3" y="134.2">0.1</text>
<text x="36.5" y="134.2">uF</text>
<text x="63.8" y="134.2">Phones</text>
<text x="177.8" y="134.2">1</text>
<text x="180.2" y="134.2">uF</text>
<text x="201.5" y="134.1" transform="rotate(-90 201.5 134.1)">GND</text>
<text x="215.9" y="134.2">1</text>
<text x="218.3" y="134.2">uF</text>
<text x="172" y="143.1">GND</text>
<text x="198.6" y="143.1">GND</text>
<text x="210.1" y="140.6">GND</text>
<text x="26.3" y="146.5" transform="rotate(-90 26.3 146.5)">V+</text>
<text x="26.7" y="149.5">MCP6002-xSN</text>
<text x="26.7" y="146.9">U2C</text>
<text x="38.6" y="146.9">GND</text>
<text x="26.3" y="151" transform="rotate(-90 26.3 151)">V-</text>
<text x="23.4" y="160.9">GND</text>
<text x="71" y="177.4">+3V3</text>
<text x="314.3" y="183.7">R14</text>
<text x="320.9" y="183.7">D2</text>
<text x="325" y="185">+3V3</text>
<text x="77.4" y="187.6">0.1</text>
<text x="79.8" y="190.1">C11</text>
<text x="81.6" y="187.6">uF</text>
<text x="162.5" y="190.1">+3V3</text>
<text x="313.2" y="186.3">200</text>
<text x="318" y="186.3">R</text>
<text x="320.4" y="186.3">LED</text>
<text x="27.8" y="195.2">+3V3</text>
<text x="75.8" y="196.4">U1</text>
<text x="88.1" y="195.4">GND</text>
<text x="179" y="197.7">+3V3</text>
<text x="180.6" y="193.9">PWR_FLAG</text>
<text x="191.8" y="196.4">J1</text>
<text x="195.8" y="193.9">PWR_FLAG</text>
<text x="202.4" y="197.7">+5V</text>
<text x="284.5" y="194.4">TP3</text>
<text x="284.5" y="197">TestPoint</text>
<text x="314.3" y="196.4">R15</text>
<text x="320.9" y="196.4">D1</text>
<text x="325.6" y="197.7">+5V</text>
<text x="75.8" y="199">ADS1115IDGS</text>
<text x="157.1" y="202.8">4.7</text>
<text x="158.7" y="200.3">R13</text>
<text x="161.3" y="202.8">K</text>
<text x="170.2" y="200.3">R12</text>
<text x="170.2" y="202.8">4.7</text>
<text x="174.4" y="202.8">K</text>
<text x="187.6" y="199">Cubie</text>
<text x="194" y="199">GPIO</text>
<text x="313.2" y="199">200</text>
<text x="318" y="199">R</text>
<text x="320.4" y="199">LED</text>
<text x="26.8" y="206.6">Potentiometer</text>
<text x="31.6" y="204.1">RV2</text>
<text x="43.7" y="205.3">GND</text>
<text x="66.5" y="209.1">AIN0</text>
<text x="70.1" y="206.6">ALERT/RDY</text>
<text x="74.5" y="205" transform="rotate(-90 74.5 205)">VDD</text>
<text x="206.5" y="209.1">GND</text>
<text x="224.7" y="204.1">+3V3</text>
<text x="270.9" y="207.9">+3V3</text>
<text x="284.5" y="204.6">TP2</text>
<text x="284.5" y="207.1">TestPoint</text>
<text x="306.6" y="207.9">GND</text>
<text x="26.6" y="213">+3V3</text>
<text x="66.5" y="211.7">AIN1</text>
<text x="66.5" y="214.2">AIN2</text>
<text x="77" y="214.2">SDA</text>
<text x="77.1" y="211.7">SCL</text>
<text x="170.9" y="211.4">PWR_FLAG</text>
<text x="175.5" y="215.5">GND</text>
<text x="222.1" y="215.5">R1</text>
<text x="232.4" y="215.5">R8</text>
<text x="284.5" y="213.5">TP4</text>
<text x="30.4" y="221.8">RV3</text>
<text x="66.5" y="216.8">AIN3</text>
<text x="74.5" y="217.9" transform="rotate(-90 74.5 217.9)">GND</text>
<text x="75.7" y="216.8">ADDR</text>
<text x="84.3" y="221.8">GND</text>
<text x="163.7" y="221.8">+3V3</text>
<text x="170.1" y="218">+3V3</text>
<text x="210.1" y="219.3">GND</text>
<text x="219.3" y="218">4.7</text>
<text x="223.5" y="218">K</text>
<text x="232.4" y="218">4.7</text>
<text x="236.6" y="218">K</text>
<text x="284.5" y="216">TestPoint</text>
<text x="306.1" y="219.3">H1</text>
<text x="306.1" y="221.8">MountingHole_Pad</text>
<text x="332.7" y="219.3">H2</text>
<text x="332.7" y="221.8">MountingHole_Pad</text>
<text x="25.5" y="224.4">Potentiometer</text>
<text x="42.4" y="223.1">GND</text>
<text x="71.6" y="226.9">GND</text>
<text x="219.2" y="226.9">GND</text>
<text x="279.9" y="223.1">GND</text>
<text x="284.5" y="227.4">TP1</text>
<text x="27.8" y="230.7">+3V3</text>
<text x="72.9" y="233.3">SW1</text>
<text x="97" y="233.3">SW2</text>
<text x="161.1" y="233.3">R4</text>
<text x="171.5" y="233.3">R9</text>
<text x="284.5" y="230">TestPoint</text>
<text x="306.1" y="230.7">H3</text>
<text x="306.1" y="233.3">MountingHole_Pad</text>
<text x="332.7" y="230.7">H4</text>
<text x="332.7" y="233.3">MountingHole_Pad</text>
<text x="31.6" y="239.6">RV1</text>
<text x="69.8" y="235.8">Footswitch</text>
<text x="93.9" y="235.8">Footswitch</text>
<text x="158.4" y="235.8">4.7</text>
<text x="162.6" y="235.8">K</text>
<text x="171.5" y="235.8">4.7</text>
<text x="175.7" y="235.8">K</text>
<text x="178" y="234.5">GND</text>
<text x="207.8" y="239.6">GND</text>
<text x="26.8" y="242.2">Potentiometer</text>
<text x="43.7" y="240.9">GND</text>
<text x="211.6" y="244.7">GND</text>
<text x="79.2" y="247.2">GND</text>
<text x="103.4" y="247.2">GND</text>
<text x="38.8" y="257.4">J5</text>
<text x="46.2" y="257.4">+5V</text>
<text x="69.3" y="257.4">J6</text>
<text x="77.4" y="257.4">+3V3</text>
<text x="175.5" y="252.3">GND</text>
<text x="34.4" y="259.9">LED</text>
<text x="39" y="259.9">Header</text>
<text x="65.1" y="259.9">I2C</text>
<text x="69.3" y="259.9">Header</text>
<text x="46.2" y="272.6">GND</text>
<text x="78" y="275.2">GND</text>
</g>
<g font-size="1.3">
<text x="119.4" y="55.5">Instr.</text>
<text x="125.4" y="55.5">In</text>
<text x="177.8" y="69.5">LRCK 3</text>
<text x="177.8" y="67">BCLK 2</text>
<text x="177.8" y="72">DOUT 4</text>
<text x="179.5" y="74.6">DIN 5</text>
<text x="171.1" y="79.7">SCK</text>
<text x="171.3" y="82.2">SDA</text>
<text x="176" y="79.7">I2C1</text>
<text x="176" y="82.2">I2C1</text>
<text x="214.6" y="89.8">Phones</text>
<text x="214.6" y="87.3">Instr.</text>
<text x="220.7" y="87.3">Out</text>
<text x="222.6" y="89.8">Mono</text>
<text x="176.4" y="92.4">MCLK</text>
<text x="214.6" y="92.4">Phones</text>
<text x="222.6" y="92.4">Sleeve</text>
<text x="16.1" y="100">Instr.</text>
<text x="22.2" y="100">Out</text>
<text x="164.9" y="100">Instr.</text>
<text x="171" y="100">In</text>
<text x="81.3" y="136.8">Phones</text>
<text x="89.3" y="136.8">Sleeve</text>
<text x="81.3" y="144.4">Phones</text>
<text x="89.3" y="144.4">Mono</text>
<text x="273.5" y="200.3">GPIO3</text>
<text x="145.7" y="206.7">SCK</text>
<text x="145.9" y="204.1">SDA</text>
<text x="150.6" y="204.1">I2C0</text>
<text x="150.6" y="206.7">I2C0</text>
<text x="88.6" y="213">I2C2</text>
<text x="88.7" y="210.5">I2C2</text>
<text x="203.2" y="214.3">BCLK</text>
<text x="241.3" y="221.9">SDA</text>
<text x="242.6" y="219.4">SCK</text>
<text x="246" y="221.9">I2C1</text>
<text x="247.5" y="219.4">I2C1</text>
<text x="178.6" y="224.4">PWM1</text>
<text x="201.9" y="227">GPIO1</text>
<text x="178.6" y="229.5">PWM2</text>
<text x="201.9" y="229.5">GPIO2</text>
<text x="201.9" y="232.1">GPIO3</text>
<text x="273.8" y="232.1">PWM2</text>
<text x="62.7" y="239.7">GPIO1</text>
<text x="86.8" y="239.7">GPIO2</text>
<text x="148.3" y="237.1">SCK</text>
<text x="148.4" y="239.7">SDA</text>
<text x="153.2" y="239.7">I2C2</text>
<text x="153.2" y="237.1">I2C2</text>
<text x="179.1" y="244.8">LRCK</text>
<text x="201.9" y="244.8">MCLK</text>
<text x="201.9" y="247.3">DIN</text>
<text x="201.9" y="249.8">DOUT</text>
<text x="47" y="263.8">PWM1</text>
<text x="80" y="263.8">SDA</text>
<text x="84.7" y="263.8">I2C0</text>
<text x="80" y="266.4">SCK</text>
<text x="84.9" y="266.4">I2C0</text>
</g>
<g font-size="1.3" fill="#0000c2">
<text x="63.3" y="83.9">Mostly</text>
<text x="70.4" y="83.9">Adapted</text>
<text x="79.1" y="83.9">from</text>
<text x="84.6" y="83.9">PedalPCB</text>
<text x="94.9" y="83.9">Terrarium</text>
<text x="59.2" y="86">https://docs.pedalpcb.com/project/Terrarium.pdf</text>
<text x="24.1" y="122.5">For</text>
<text x="24.1" y="124.6">Use</text>
<text x="28.3" y="122.5">next</text>
<text x="28.7" y="124.6">Clean</text>
<text x="33.5" y="122.5">rev.:</text>
<text x="35.2" y="124.6">5V</text>
<text x="38.7" y="124.6">for</text>
<text x="42.5" y="124.6">op-amps</text>
<text x="24.1" y="126.6">To</text>
<text x="27.4" y="126.6">reduce</text>
<text x="34.9" y="126.6">mains</text>
<text x="41.7" y="126.6">hum</text>
<text x="159.8" y="183.5">https://docs.radxa.com/en/cubie/a7z/hardware-use/pin-gpio</text>
<text x="21.9" y="264.5">(For</text>
<text x="26.9" y="264.5">WS2812B)</text>
<text x="91.4" y="265.5">(for</text>
<text x="96.1" y="265.5">I2C</text>
<text x="100.3" y="265.5">OLED)</text>
</g>
</svg>
